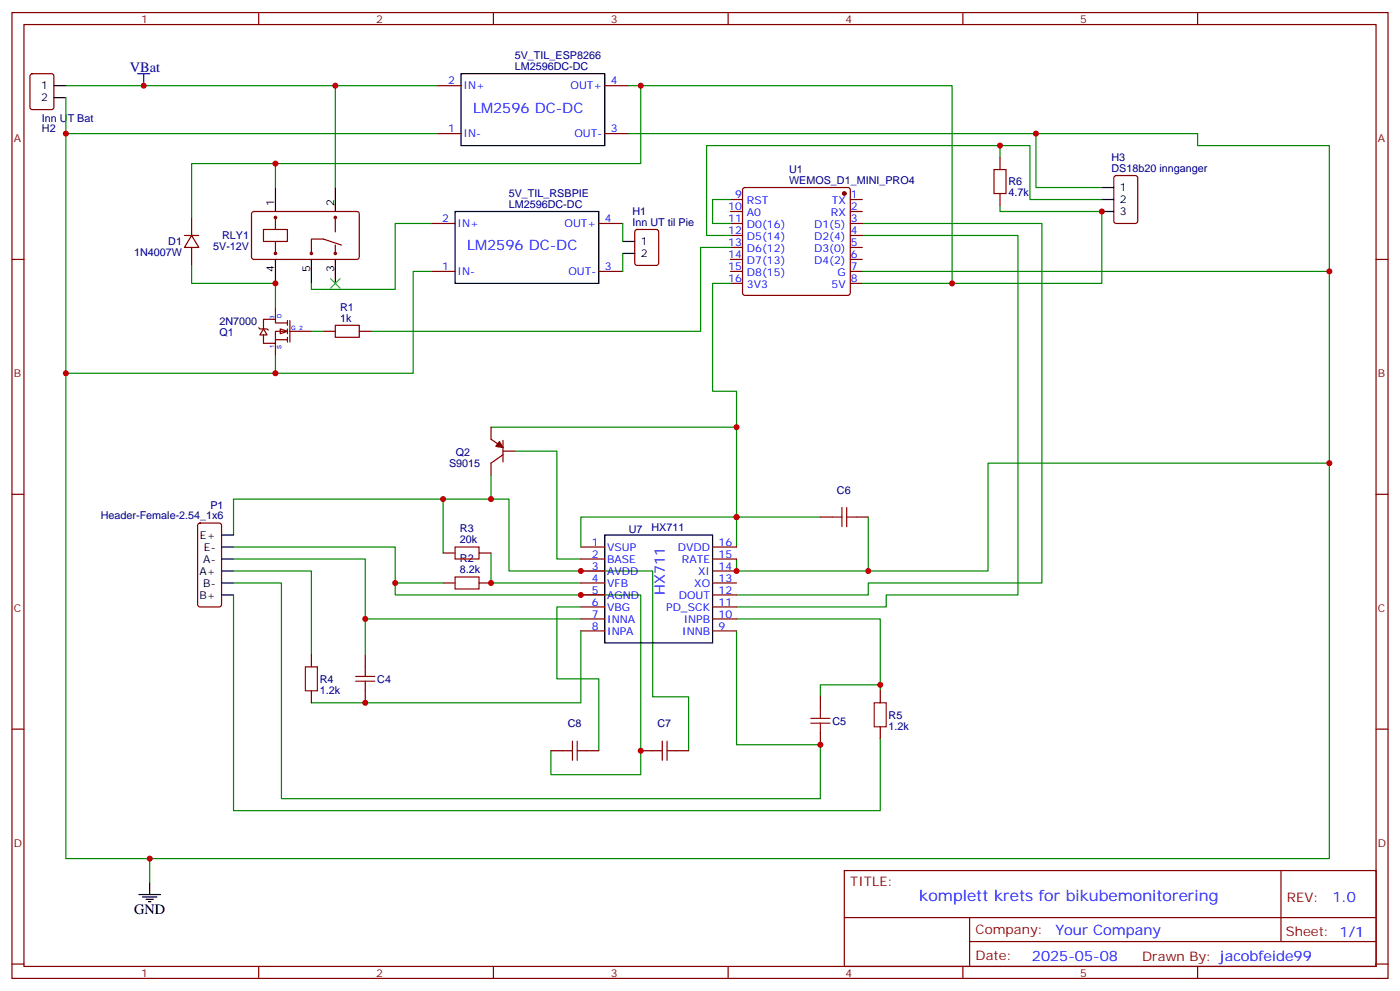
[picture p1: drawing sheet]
<svg xmlns="http://www.w3.org/2000/svg" width="412mm" height="292mm" viewBox="0 0 412 292" stroke-linecap="round" stroke-linejoin="round" font-family="sans-serif">
<g fill="none" stroke="#870000" stroke-width=".35">
<path d="M3.5 3.7h405.4v284.3h-405.4zM7.1 7.2h398.2v277.3h-398.2zM76.2 3.7v3.5M145.3 3.7v3.5M214.5 3.7v3.5M283.6 3.7v3.5M352.8 3.7v3.5M128.8 39.3h7M128.8 25.2h7M178.2 39.3h7M178.2 25.2h7M215.2 58.7h3.5"/>
<path d="M219 55.4l.4-.2h30.4l.5 .2 .2 .5v30.4l-.3 .5-.4 .2h-30.4l-.5-.3-.2-.4v-30.4zM250.5 58.7h3.5M3.5 76.4h3.6M54.3 69.3h4.3M56.4 69.3l2.2 3.5h-4.3zM56.4 64v5.3M56.4 72.8v5.3M74.3 62.5l.5-.2h30.6l.4 .7v12.9l-.7 .5-30.6-.1-.4-.6v-12.7zM77.6 67.6h7.1v3.5h-7.1zM81.1 64v3.6M81.1 71.1v3.5M81.5 64a.35 .35 0 0 0-.5-.3 .35 .35 0 0 0-.1 .6 .35 .35 0 0 0 .5-.1l.1-.2"/>
<path d="M98.8 64v4.3M98.8 72.1v2.5M99.1 64a.35 .35 0 0 0-.4-.3 .35 .35 0 0 0-.2 .6 .35 .35 0 0 0 .6-.1v-.2M100.5 72.1l-5.3-1.7h-3.5v4.2M127 65.8h7.1M127 79.9h7.1M176.4 65.8h7M176.4 79.9h7M215.2 76.4h3.5M215.2 62.3h3.5M215.2 65.8h3.5M215.2 69.3h3.5"/>
<path d="M215.2 72.8h3.5M215.2 79.9h3.5M250.5 76.4h3.5M250.5 62.3h3.5M250.5 65.8h3.5M250.5 69.3h3.5M250.5 72.8h3.5M250.5 79.9h3.5M405.3 76.4h3.6M215.2 83.4h3.5M250.5 83.4h3.5M144.6 125.8v3.5l3.6 2.5"/>
<path d="M148.2 132.8h3.5M148.2 133.9l-3.6 2.4v3.6M148.2 129.6v6.4M3.5 145.5h3.6M58.4 154.2l.5-.2h5.7l.6 .4 .1 23.6-.5 .6-5.9 .1-.6-.5-.1-23.5zM241.7 152.2h3.5M252.2 152.2h3.6M405.3 145.5h3.6M171.1 161h7.1M171.1 164.6h7.1M171.1 168.1h7.1M171.1 171.6h7.1"/>
<path d="M171.1 175.2h7.1M171.1 178.7h7.1M209.9 161h7.1M209.9 164.6h7.1M209.9 168.1h7.1M209.9 171.6h7.1M209.9 175.2h7.1M209.9 178.7h7.1M107.6 192.8v3.5M171.1 182.2h7.1M171.1 185.7h7.1M209.9 182.2h7.1"/>
<path d="M209.9 185.7h7.1M3.5 214.7h3.6M107.6 203.4v3.5M241.7 205.1v3.6M241.7 215.7v3.6M405.3 214.7h3.6M162.3 221h3.5M172.9 221h3.5M188.7 221h3.6M199.3 221h3.5M248.7 256.3h156.6v28.2h-156.6zM377.3 256.3v20.9"/>
<path d="M248.7 270.1h156.5M285.6 277.2h119.6M285.6 270.1v14.2M3.5 283.8h3.6M76.2 284.5v3.5M145.3 284.5v3.5M214.5 284.5v3.5M283.6 284.5v3.5M352.8 284.5v3.5M405.3 283.8h3.6"/>
<circle cx="81.1" cy="74.6" r=".35"/>
<circle cx="91.7" cy="74.6" r=".35"/>
<circle cx="98.8" cy="74.6" r=".35"/>
</g>
<g fill="none" stroke="#008700" stroke-width=".35">
<path d="M19.4 25.2h109.4M128.8 39.3h-109.4v213.5h24.7M185.2 25.2h95.3v58.2h-26.5M185.2 39.3h167.6v3.6h38.8v209.9h-347.5v7M215.2 58.7h-5.3v7.1h5.3M254 69.3h45.9v105.9h-38.8v3.5h-44.1M254 65.8h52.9v105.8h-51.1v3.6h-38.8M254 79.9h137.6M215.2 83.4h-5.3v31.8h7.1v10.6M144.6 125.8h72.4v35.2M144.6 139.9v7h-75.8v10.6M151.7 132.8h12.3v31.8h7.1"/>
<path d="M391.6 136.3h-100.6v31.8h-74v-3.5M130.5 146.9v15.9M144.6 146.9h5.3v21.2h42.4v37h10.5v15.9M241.7 152.2h-70.6v8.8M255.8 152.2v15.9M68.8 175.2v63.5h190.5v-21.2M68.8 171.6h14.1v63.5h158.8v-15.8h-24.7v-33.6M68.8 161h47.6v14.2h72.3v52.9h-26.4v-7.1M68.8 164.6h38.8v17.6M68.8 168.1h22.9v24.7M116.4 171.6h14.1M144.6 162.8v8.8h26.5"/>
<path d="M171.1 178.7h-7.1v21.1h12.4v21.2M171.1 182.2h-63.5v10.6M171.1 185.7v21.2h-79.4M217 182.2h42.3v19.4M259.3 203.4v-1.8h-17.6v3.5"/>
</g>
<g fill="none" stroke="#a10000" stroke-width=".35">
<path d="M245.2 152.2h2.8M248 149.4v5.6M249.4 149.4v5.6M249.4 152.2h2.8M104.8 199.1h5.6M107.6 196.3v2.8M104.8 200.6h5.6M107.6 200.6v2.8M168.6 218.2v5.6M170 218.2v5.6M195.1 218.2v5.6M196.5 218.2v5.6"/>
<path d="M238.8 211.5h5.7M238.8 212.9h5.7M241.7 208.7v2.8M241.7 212.9v2.8M165.8 221h2.8M170 221h2.9M192.3 221h2.8M196.5 221h2.8"/>
</g>
<g fill="none" stroke="#000" stroke-width=".35">
<path d="M135.8 21.7h42.4v21.2h-42.4zM81.1 55.2v7.1M98.8 55.2v7.1M81.1 76.4v7M91.7 76.4v7M98.8 76.4v7M134.1 62.3h42.3v21.1h-42.3zM65.3 157.5h3.5M178.2 157.5h31.7v31.8h-31.7zM65.3 161h3.5M65.3 164.6h3.5M65.3 168.1h3.5"/>
<path d="M65.3 171.6h3.5M65.3 175.2h3.5M44.1 259.8v3.5M40.9 263.3h6.4M42 264.1h4.2M43 264.8h2.2M43.7 265.5h.7"/>
</g>
<g fill="#870000" stroke="#870000" stroke-width=".35">
<path d="M147.1 130l1.1 1.8-2.2-.4z"/>
<circle cx="248.7" cy="57" r=".53"/>
</g>
<path d="M40.6 21.7h3.5M42.3 21.7v3.5" fill="none" stroke="#009" stroke-width=".35"/>
<g fill="#fff" stroke="#870000" stroke-width=".35">
<path d="M77.6 96.8l1.1 1.8h-2.1z"/>
<path d="M82.5 96.8l2.2 .7-2.2 .7z"/>
</g>
<g fill="none" stroke="#870000" stroke-width=".35">
<path d="M9.1 21.9l.4-.2h5.7l.6 .4 .1 9.5-.5 .6-5.9 .1-.6-.5-.1-9.4zM294.6 46.4v3.5M294.6 57v3.5M328.3 51.9l.5-.2h5.6l.7 .4v13l-.4 .6-5.9 .1-.7-.5v-12.9zM187.2 67.8l.5-.2h5.6l.7 .4v9.4l-.4 .7h-5.9l-.7-.4v-9.4zM76.2 96.5l.4 .3h2.1l.3 .4M81.1 90.5v3.5M84.7 95.1h-3.6v-1.1h-3.5v2.8M84.7 97.5h-3.6v3.6h-3.5v-2.5M84.7 94.4v1.4M84.7 96.8v1.4M84.7 99.3v1.4"/>
<path d="M85.4 94.4v6.3M85.4 97.5h6.3M95.2 97.5h3.6M105.8 97.5h3.6M81.1 100h3.6M81.1 101.1v3.5M130.5 171.6h3.6M130.5 162.8h3.6M141.1 171.6h3.5M141.1 162.8h3.5M91.7 192.8v3.5M91.7 203.4v3.5"/>
<path d="M259.3 203.4v3.5M259.3 214v3.5"/>
</g>
<path d="M292.8 49.9h3.5v7.1h-3.5zM98.8 95.8h7v3.5h-7zM134.1 169.9h7v3.5h-7zM134.1 161h7v3.6h-7zM90 196.3h3.5v7.1h-3.5zM257.5 206.9h3.6v7.1h-3.6z" fill="none" stroke="#a10000" stroke-width=".35"/>
<g fill="none" stroke="#008700" stroke-width=".35">
<path d="M19.4 28.8v10.5M98.8 25.2v30M188.7 25.2v23h-107.6v7M305.2 39.3v15.9h19.4M81.1 48.2h-24.7v15.8M294.6 42.9v3.5M324.6 58.7h-21.2v-15.8h-95.3v26.4h7.1M56.4 78.1v5.3h24.7v7.1M127 79.9h-5.3v30h-102.3M127 65.8h-10.6v19.4h-24.7v-1.8M183.4 65.8v5.3M183.4 74.6v5.3"/>
<path d="M215.2 72.8h-8.8v24.7h-97M294.6 60.5v1.8h30v21.1h-44.1M91.7 97.5h3.5M81.1 104.6v5.3"/>
</g>
<path d="M97.4 82l2.8 2.8M100.2 82l-2.8 2.8" fill="none" stroke="#3c3" stroke-width=".35"/>
<path d="M15.9 25.2h3.5M15.9 28.8h3.5M324.6 55.2h3.5M324.6 58.7h3.5M183.4 71.1h3.6M183.4 74.6h3.6M324.6 62.3h3.5" fill="none" stroke="#000" stroke-width=".35"/>
<g fill="#c00">
<circle cx="259.3" cy="201.6" r=".88"/>
<circle cx="241.7" cy="219.3" r=".88"/>
<circle cx="217" cy="152.2" r=".88"/>
<circle cx="171.1" cy="168.1" r=".88"/>
<circle cx="171.1" cy="175.2" r=".88"/>
<circle cx="188.7" cy="221" r=".88"/>
<circle cx="144.6" cy="146.9" r=".88"/>
<circle cx="116.4" cy="171.6" r=".88"/>
<circle cx="107.6" cy="206.9" r=".88"/>
<circle cx="130.5" cy="146.9" r=".88"/>
<circle cx="107.6" cy="182.2" r=".88"/>
<circle cx="217" cy="168.1" r=".88"/>
<circle cx="255.8" cy="168.1" r=".88"/>
<circle cx="391.6" cy="136.3" r=".88"/>
<circle cx="391.6" cy="79.9" r=".88"/>
<circle cx="44.1" cy="252.8" r=".88"/>
<circle cx="217" cy="125.8" r=".88"/>
<circle cx="19.4" cy="109.9" r=".88"/>
<circle cx="81.1" cy="109.9" r=".88"/>
<circle cx="81.1" cy="83.4" r=".88"/>
<circle cx="98.8" cy="25.2" r=".88"/>
<circle cx="188.7" cy="25.2" r=".88"/>
<circle cx="81.1" cy="48.2" r=".88"/>
<circle cx="144.6" cy="171.6" r=".88"/>
<circle cx="42.3" cy="25.2" r=".88"/>
<circle cx="19.4" cy="39.3" r=".88"/>
<circle cx="305.2" cy="39.3" r=".88"/>
<circle cx="294.6" cy="42.9" r=".88"/>
<circle cx="280.5" cy="83.4" r=".88"/>
<circle cx="324.6" cy="62.3" r=".88"/>
</g>
<text font-size="4.6" fill="#00f" x="270.8" y="265.3">komplett krets for bikubemonitorering</text>
<text font-size="4.2" fill="#009" x="38.3" y="21.3">VBat</text>
<g font-size="4.2" fill="#00f">
<text x="139.3" y="33.2">LM2596 DC-DC</text>
<text x="137.6" y="73.7">LM2596 DC-DC</text>
<text x="195.8" y="175.2" transform="rotate(-90 195.8 175.2)">HX711</text>
<text x="392.5" y="265.6">1.0</text>
<text x="310.9" y="275.1">Your Company</text>
<text x="304" y="282.9">2025-05-08</text>
</g>
<text font-size="4.2" x="39.5" y="269">GND</text>
<g font-size="3.9" fill="#800">
<text x="250.5" y="260.9">TITLE:</text>
<text x="379.1" y="265.6">REV:</text>
<text x="287.4" y="275.1">Company:</text>
<text x="378.7" y="275.7">Sheet: 1/1</text>
<text x="287.4" y="282.8">Date:</text>
<text x="336.4" y="282.8">Drawn By: jacobfeide99</text>
</g>
<g font-size="3.2" fill="#800">
<text x="41.6" y="6.7">1</text>
<text x="110.8" y="6.7">2</text>
<text x="179.9" y="6.7">3</text>
<text x="249.1" y="6.7">4</text>
<text x="318.2" y="6.7">5</text>
<text x="4.1" y="41.8">A</text>
<text x="405.9" y="41.8">A</text>
<text x="4.1" y="110.9">B</text>
<text x="405.9" y="110.9">B</text>
<text x="4.1" y="180.1">C</text>
<text x="405.9" y="180.1">C</text>
<text x="4.1" y="249.2">D</text>
<text x="405.9" y="249.2">D</text>
<text x="41.6" y="287.5">1</text>
<text x="110.8" y="287.5">2</text>
<text x="179.9" y="287.5">3</text>
<text x="249.1" y="287.5">4</text>
<text x="318.2" y="287.5">5</text>
</g>
<g font-size="3.2" fill="#000080">
<text x="151.6" y="17.5">5V_TIL_ESP8266</text>
<text x="151.6" y="20.6">LM2596DC-DC</text>
<text x="12.4" y="35.8">Inn UT Bat</text>
<text x="12.4" y="39">H2</text>
<text x="327.4" y="47.4">H3</text>
<text x="232.4" y="51">U1</text>
<text x="327.4" y="50.6">DS18b20 innganger</text>
<text x="149.9" y="58">5V_TIL_RSBPIE</text>
<text x="232.4" y="54.2">WEMOS_D1_MINI_PRO4</text>
<text x="297" y="57.8">4.7k</text>
<text x="297" y="54.6">R6</text>
<text x="149.9" y="61.2">LM2596DC-DC</text>
<text x="186.3" y="63.3">H1</text>
<text x="65.4" y="70.5">RLY1</text>
<text x="186.3" y="66.5">Inn UT til Pie</text>
<text x="39.5" y="75.4">1N4007W</text>
<text x="49.6" y="72.2">D1</text>
<text x="62.8" y="73.6">5V-12V</text>
<text x="64.7" y="95.7">2N7000</text>
<text x="100.2" y="94.7">1k</text>
<text x="100.2" y="91.5">R1</text>
<text x="64.7" y="98.9">Q1</text>
<text x="132.3" y="137.6">S9015</text>
<text x="134.3" y="134.1">Q2</text>
<text x="62" y="149.9">P1</text>
<text x="246.5" y="145.3">C6</text>
<text x="29.7" y="152.9">Header-Female-2.54_1x6</text>
<text x="135.5" y="160">20k</text>
<text x="135.5" y="156.8">R3</text>
<text x="185.2" y="157">U7</text>
<text x="191.9" y="156.4">HX711</text>
<text x="135.5" y="165.6">R2</text>
<text x="135.5" y="168.8">8.2k</text>
<text x="94.2" y="201">R4</text>
<text x="111.1" y="201.1">C4</text>
<text x="94.2" y="204.2">1.2k</text>
<text x="167.2" y="214.1">C8</text>
<text x="193.7" y="214.1">C7</text>
<text x="245.2" y="213.4">C5</text>
<text x="261.8" y="214.8">1.2k</text>
<text x="261.8" y="211.6">R5</text>
</g>
<g font-size="3.2">
<text x="12.1" y="26.3">1</text>
<text x="12.1" y="29.8">2</text>
<text x="329.8" y="56.3">1</text>
<text x="329.8" y="59.8">2</text>
<text x="80.8" y="60.5" transform="rotate(-90 80.8 60.5)">1</text>
<text x="98.4" y="60.5" transform="rotate(-90 98.4 60.5)">2</text>
<text x="329.8" y="63.3">3</text>
<text x="188.7" y="72.1">1</text>
<text x="188.7" y="75.7">2</text>
<text x="80.8" y="80.2" transform="rotate(-90 80.8 80.2)">4</text>
<text x="91.4" y="80.2" transform="rotate(-90 91.4 80.2)">5</text>
<text x="98.4" y="80.2" transform="rotate(-90 98.4 80.2)">3</text>
<text x="58.9" y="158.6">E+</text>
<text x="59.9" y="165.6">A-</text>
<text x="60.1" y="162.1">E-</text>
<text x="58.7" y="169.2">A+</text>
<text x="59.9" y="172.7">B-</text>
<text x="58.7" y="176.2">B+</text>
</g>
<g font-size="3.2" fill="#00f">
<text x="132" y="24.9">2</text>
<text x="136.5" y="26.3">IN+</text>
<text x="168.1" y="26.3">OUT+</text>
<text x="179.9" y="24.9">4</text>
<text x="132" y="39">1</text>
<text x="136.5" y="40.4">IN-</text>
<text x="169.2" y="40.4">OUT-</text>
<text x="179.9" y="39">3</text>
<text x="216.5" y="58.4">9</text>
<text x="250.6" y="58.4">1</text>
<text x="130.3" y="65.4">2</text>
<text x="178.2" y="65.4">4</text>
<text x="214.5" y="61.9">10</text>
<text x="214.5" y="65.4">11</text>
<text x="220" y="60.1">RST</text>
<text x="220" y="63.7">A0</text>
<text x="244.8" y="63.7">RX</text>
<text x="245" y="60.1">TX</text>
<text x="250.6" y="61.9">2</text>
<text x="250.6" y="65.4">3</text>
<text x="134.8" y="66.9">IN+</text>
<text x="166.3" y="66.9">OUT+</text>
<text x="214.5" y="69">12</text>
<text x="220" y="67.2">D0(16)</text>
<text x="220" y="70.7">D5(14)</text>
<text x="239.8" y="67.2">D1(5)</text>
<text x="239.8" y="70.7">D2(4)</text>
<text x="250.6" y="69">4</text>
<text x="214.5" y="72.5">13</text>
<text x="214.5" y="76">14</text>
<text x="220" y="74.3">D6(12)</text>
<text x="220" y="77.8">D7(13)</text>
<text x="239.8" y="74.3">D3(0)</text>
<text x="239.8" y="77.8">D4(2)</text>
<text x="250.6" y="72.5">5</text>
<text x="250.6" y="76">6</text>
<text x="130.3" y="79.6">1</text>
<text x="134.8" y="81">IN-</text>
<text x="167.5" y="81">OUT-</text>
<text x="178.2" y="79.6">3</text>
<text x="214.5" y="79.6">15</text>
<text x="214.5" y="83.1">16</text>
<text x="220" y="81.3">D8(15)</text>
<text x="246.7" y="81.3">G</text>
<text x="250.6" y="79.6">7</text>
<text x="250.6" y="83.1">8</text>
<text x="220" y="84.8">3V3</text>
<text x="245" y="84.8">5V</text>
<text x="174.4" y="160.7">1</text>
<text x="211.7" y="160.7">16</text>
<text x="174.4" y="164.2">2</text>
<text x="174.4" y="167.7">3</text>
<text x="178.9" y="162.1">VSUP</text>
<text x="178.9" y="165.6">BASE</text>
<text x="199.7" y="162.1">DVDD</text>
<text x="200.9" y="165.6">RATE</text>
<text x="211.7" y="167.7">14</text>
<text x="211.7" y="164.2">15</text>
<text x="174.4" y="171.3">4</text>
<text x="178.9" y="169.2">AVDD</text>
<text x="178.9" y="172.7">VFB</text>
<text x="204.5" y="172.7">XO</text>
<text x="205.7" y="169.2">XI</text>
<text x="211.7" y="171.3">13</text>
<text x="174.4" y="174.8">5</text>
<text x="174.4" y="178.3">6</text>
<text x="178.9" y="176.2">AGND</text>
<text x="178.9" y="179.7">VBG</text>
<text x="196.2" y="179.7">PD_SCK</text>
<text x="200" y="176.2">DOUT</text>
<text x="211.7" y="178.3">11</text>
<text x="211.7" y="174.8">12</text>
<text x="174.4" y="181.9">7</text>
<text x="174.4" y="185.4">8</text>
<text x="178.9" y="183.3">INNA</text>
<text x="201.4" y="183.3">INPB</text>
<text x="211.7" y="185.4">9</text>
<text x="211.7" y="181.9">10</text>
<text x="178.9" y="186.8">INPA</text>
<text x="200.9" y="186.8">INNB</text>
</g>
<g font-size="1.8" fill="#00f">
<text x="80.8" y="94" transform="rotate(-90 80.8 94)">3</text>
<text x="82.9" y="93.5" transform="rotate(-90 82.9 93.5)">D</text>
<text x="85.8" y="97.2">G 2</text>
<text x="80.8" y="102.4" transform="rotate(-90 80.8 102.4)">1</text>
<text x="82.9" y="102.8" transform="rotate(-90 82.9 102.8)">S</text>
</g>
</svg>
